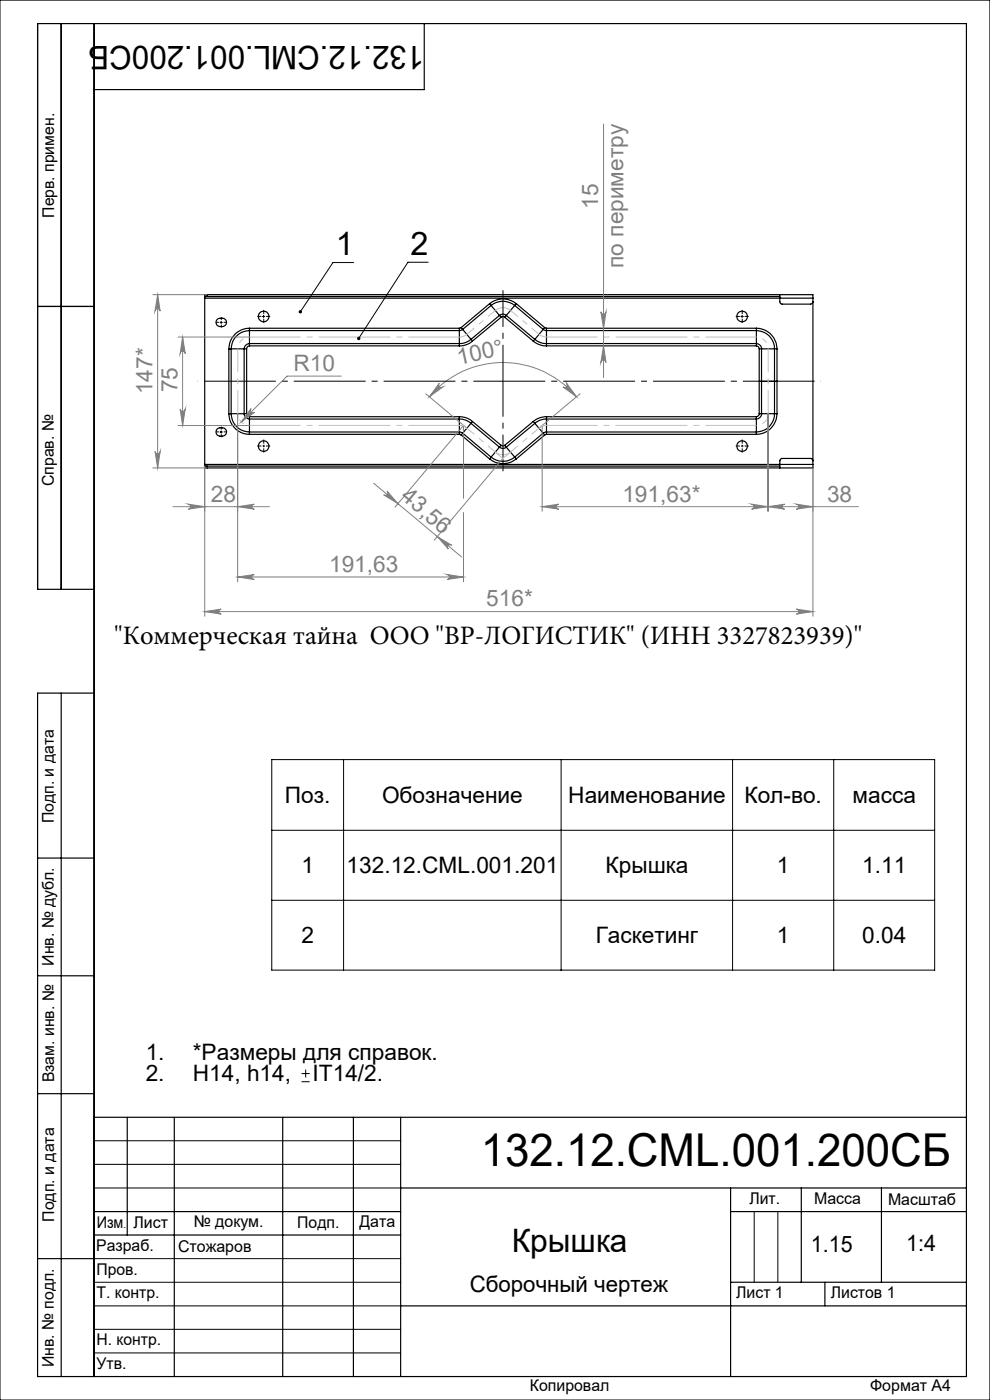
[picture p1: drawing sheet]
<svg xmlns="http://www.w3.org/2000/svg" width="210mm" height="297mm" viewBox="0 0 210 297" stroke-linecap="round" stroke-linejoin="round" font-family="sans-serif">
<g fill="none" stroke="#000" stroke-width=".25">
<path d="M13 5v120M20 5v287M90 5v14h-70M8 65h12M43.4 62.9h.5M43.4 62.9v.3M43.4 63.2h129M43.4 63.2v35.3M43.9 62.5h128.5v.7M43.9 62.5h-.5v.4M43.9 62.5v.4M43.9 62.9h121.5"/>
<path d="M46.1 67.7a1.09 1.09 0 0 1 1.4-.2 1.09 1.09 0 0 1 .4 1.3 1.1 1.1 0 0 1-1.4 .5 1.1 1.1 0 0 1-.6-1.4zM48.5 74h.5M48.5 74v13.8M49 74h2.8M49 74v13.8M51.8 74h.5M51.8 74v13.8M52.3 74v13.8M52.9 69.6a4.4 4.4 0 0 0-4.4 4.4M52.9 69.6v.5M52.9 70.1a3.9 3.9 0 0 0-3.9 3.9M52.9 72.9a1.21 1.21 0 0 0-1.1 1.1"/>
<path d="M52.9 73.4a.67 .67 0 0 0-.6 .6M52.9 72.9v.5M52.9 69.6h44.5M52.9 70.1h44.5M52.9 70.1v2.8M52.9 72.9h44.5M52.9 73.4h44.5M97.4 69.6v.5M97.4 72.9v.5M97.4 70.1v2.8M97.8 69.5l-.4 .1M97.8 69.5l.3 .4"/>
<path d="M98.1 69.9l-.7 .2M98.1 69.9l1.8 2.1M99.9 72a3.7 3.7 0 0 1-2.5 .9M99.9 72l.3 .4M100.2 72.4a4.1 4.1 0 0 1-2.8 1M103.9 64.4l.3 .4M103.9 64.4a4.5 4.5 0 0 1 5.6 0M103.9 64.4l-6.1 5.1M104.2 64.8a4 4 0 0 1 5 0M104.2 64.8l1.7 2.1M104.2 64.8l-6.1 5.1M105.9 66.9a1.07 1.07 0 0 1 1.5 0"/>
<path d="M105.9 66.9l.4 .4M105.9 66.9l-6 5.1M106.3 67.3l.3-.1 .5 .1M106.3 67.3l-6.1 5.1M107.1 67.3l6 5.1M107.4 66.9l-.3 .4M107.4 66.9l6.1 5.1M109.2 64.8l-1.8 2.1M109.2 64.8l6 5.1M109.5 64.4l-.3 .4M109.5 64.4l6 5.1M113.1 72.4a4.3 4.3 0 0 0 2.8 1"/>
<path d="M113.5 72a3.7 3.7 0 0 0 2.4 .9M113.5 72l-.4 .4M115.2 69.9l.7 .2M115.2 69.9l-1.7 2.1M115.5 69.5l-.3 .4M115.5 69.5l.4 .1M115.9 69.6v.5M115.9 72.9v.5M115.9 70.1v2.8M115.9 69.6h44.5M115.9 70.1h44.5M115.9 72.9h44.5"/>
<path d="M115.9 73.4h44.5M160.4 70.1a3.9 3.9 0 0 1 3.9 3.9M160.4 72.9a1.15 1.15 0 0 1 1.1 1.1M160.4 69.6v.5M160.4 69.6a4.4 4.4 0 0 1 4.4 4.4M160.4 73.4a.67 .67 0 0 1 .6 .6M160.4 72.9v.5M160.4 70.1v2.8M161 74h.5M161 74v13.8M161.5 74h2.8M161.5 74v13.8"/>
<path d="M164.3 74h.5M164.3 74v13.8M164.8 74v13.8M165.4 62.5l.1 1.7 .3 .3h6.2l.3-.1 .1-.4M172.4 63.2v35.3M43.4 98.9h.5M43.4 98.9v.4h.5M43.4 98.5v.4M43.4 98.5h129M43.9 98.9v.4M43.9 98.9h121.5M46.1 91a1.09 1.09 0 0 1 1.4-.2 1.09 1.09 0 0 1 .4 1.3 1.1 1.1 0 0 1-1.4 .4 1.1 1.1 0 0 1-.6-1.3z"/>
<path d="M48.5 87.8a4.4 4.4 0 0 0 4.4 4.3M48.5 87.8h.5M49 87.8a3.9 3.9 0 0 0 3.9 3.8M49 87.8h2.8M51.8 87.8a1.21 1.21 0 0 0 1.1 1.1M51.8 87.8h.5M52.3 87.8a.67 .67 0 0 0 .6 .6M52.9 91.6v.5M52.9 88.4v.5M52.9 92.1h44.5M52.9 91.6h44.5M52.9 88.9h44.5"/>
<path d="M52.9 88.9v2.7M52.9 88.4h44.5M97.4 91.6l.7 .3M97.4 88.9a3.5 3.5 0 0 1 2.5 .9M97.4 92.1l.4 .2M97.4 91.6v.5M97.4 88.4a4.1 4.1 0 0 1 2.8 1M97.4 88.4v.5M97.4 88.9v2.7M97.8 92.3l6.1 5.1M98.1 91.9l-.3 .4M98.1 91.9l6.1 5.1"/>
<path d="M99.9 89.8l-1.8 2.1M99.9 89.8l6 5.1M100.2 89.4l-.3 .4M100.2 89.4l6.1 5.1M103.9 97.4a4.5 4.5 0 0 0 5.6 0M104.2 97l-.3 .4M104.2 97a4 4 0 0 0 5 0M105.9 94.9a1.07 1.07 0 0 0 1.5 0M105.9 94.9l-1.7 2.1M106.3 94.5l-.4 .4M106.3 94.5l.3 .1 .5-.1M107.1 94.5l.3 .4"/>
<path d="M107.4 94.9l1.8 2.1M109.2 97l.3 .4M113.1 89.4l.4 .4M113.1 89.4l-6 5.1M113.5 89.8l1.7 2.1M113.5 89.8l-6.1 5.1M115.2 91.9l.3 .4M115.2 91.9l-6 5.1M115.5 92.3l-6 5.1M115.9 91.6v.5M115.9 92.1l-.4 .2M115.9 91.6l-.7 .3"/>
<path d="M115.9 88.9a3.5 3.5 0 0 0-2.4 .9M115.9 88.4v.5M115.9 88.4a4.3 4.3 0 0 0-2.8 1M115.9 92.1h44.5M115.9 91.6h44.5M115.9 88.9v2.7M115.9 88.9h44.5M115.9 88.4h44.5M160.4 91.6v.5M160.4 88.4v.5M160.4 88.9v2.7M161 80.9h3.8"/>
<path d="M161 87.8h.5M161 87.8a.67 .67 0 0 1-.6 .6M161.5 87.8a1.15 1.15 0 0 1-1.1 1.1M161.5 87.8h2.8M164.3 87.8h.5M164.3 87.8a3.9 3.9 0 0 1-3.9 3.8M164.8 87.8a4.4 4.4 0 0 1-4.4 4.3M172.4 97.8l-.1-.4-.3-.1h-6.2l-.3 .3-.1 1.7M172.4 98.5v.8h-128.5M20 125h-12v-120h197v287h-197v-145h12M13 147v145M8 182h12"/>
<path d="M8 207h12M8 232h12M20 237h185M27 237v25M37 237v55M60 237v55M75 237v55M85 237v55M20 257h65M85 252h120M155 252v40M155 257h50"/>
<path d="M170 252v20M187 252v20M8 267h12M20 262h65M85 277h120M155 272h50M175 272v5"/>
<circle cx="55.9" cy="67.1" r="1.13"/>
<circle cx="157.4" cy="67.1" r="1.13"/>
<circle cx="55.9" cy="94.7" r="1.13"/>
<circle cx="157.4" cy="94.7" r="1.13"/>
</g>
<g fill="none" stroke="#000" stroke-width=".21">
<path d="M0 0h210v297h-210zM75 55.7h-4.4l-6.9 10.4M90.8 55.6h-4.3l-10.4 16.2M46.7 68.4h.5M46.9 68.2v.4M55.7 67.1h.5M55.9 66.9v.5M157.2 67.1h.5M157.4 66.9v.5M46.7 91.6h.5M46.9 91.4v.5M57.6 161.1h140.7v44.7h-140.7z"/>
<path d="M57.6 176.1h140.7M72.9 161.1v44.7M119 161.1v44.7M155.4 161.1v44.7M176.8 161.1v44.7M57.6 191h140.7M64 229.5h1.7M64 227.7h1.7M64.8 226.9v1.7M20 242h65M20 247h65M20 252h65"/>
<path d="M160 257v15M165 257v15M20 267h65M20 272h65M20 277h65M20 282h65M20 287h65"/>
</g>
<g fill="none" stroke="#808080" stroke-width=".21">
<path d="M128 26.3v53.8M32.4 62.5h11.5M33.4 62.5v36.8M33.4 62.5l.6 3.5a.55 .55 0 0 0-.6-.5 .55 .55 0 0 0-.5 .5zM37.7 71.5h15.2M38.7 71.5v18.8M38.7 71.5l.6 3.5a.55 .55 0 0 0-.5-.5 .55 .55 0 0 0-.6 .5zM72.4 79.8h-11.5l-9.7 9.7M127.5 66.1a.55 .55 0 0 0 .5 .5 .55 .55 0 0 0 .6-.5l-.6 3.5zM128 73.4l.6 3.5a.55 .55 0 0 0-.6-.5 .55 .55 0 0 0-.5 .5zM32.4 99.3h11.5M32.9 95.8a.55 .55 0 0 0 .5 .5 .55 .55 0 0 0 .6-.5l-.6 3.5z"/>
<path d="M37.7 90.3h15.2M38.2 86.8a.55 .55 0 0 0 .6 .5 .55 .55 0 0 0 .5-.5l-.6 3.5zM43.4 98.9v31.8M50.4 87.8v35.6M53.3 86.7a.54 .54 0 0 0 0 .7 .54 .54 0 0 0 .7 .1l-2.8 2zM90.3 83.5l8.7 7.3M91.1 84.2a20.4 20.4 0 0 1 31.2 0M93.2 81.3a.55 .55 0 0 0 0 .8 .55 .55 0 0 0 .7 0l-2.8 2.1zM106.7 97.3l-14.6 17.3M115 90.3v18.2M119.4 82.1a.55 .55 0 0 0 .8 0 .55 .55 0 0 0 0-.8l2.1 2.9zM123 83.5l-8.7 7.3"/>
<path d="M162.9 87.8v20.7M172.4 99.3v31.4M36.7 107.5h20.4M39.9 107l3.5 .5-3.5 .5a.53 .53 0 0 0 .5-.5 .53 .53 0 0 0-.5-.5zM50.4 107.5l3.5-.5a.53 .53 0 0 0-.5 .5 .53 .53 0 0 0 .5 .5zM79.3 102.5l18.6 15.7M82.1 104.2l2.3 2.7-3-1.9a.54 .54 0 0 0 .7-.1 .54 .54 0 0 0 0-.7zM92.8 113.8l3 1.9a.54 .54 0 0 0-.7 0 .54 .54 0 0 0 0 .8zM98.3 105.7v-15.4l-14.5 17.3M98.3 108.7v14.7M115 107.5h67.1M115 107.5l3.5-.5a.53 .53 0 0 0-.5 .5 .53 .53 0 0 0 .5 .5z"/>
<path d="M159.4 107l3.5 .5-3.5 .5a.53 .53 0 0 0 .5-.5 .53 .53 0 0 0-.5-.5zM162.9 107.5l3.5-.5a.53 .53 0 0 0-.5 .5 .53 .53 0 0 0 .5 .5zM168.9 107l3.5 .5-3.5 .5a.53 .53 0 0 0 .5-.5 .53 .53 0 0 0-.5-.5zM43.4 129.7h129M43.4 129.7l3.5-.5a.53 .53 0 0 0-.5 .5 .53 .53 0 0 0 .5 .6zM50.4 122.4l3.5-.5a.53 .53 0 0 0-.5 .5 .53 .53 0 0 0 .5 .5zM50.4 122.4h47.9M94.8 121.9l3.5 .5-3.5 .5a.53 .53 0 0 0 .5-.5 .53 .53 0 0 0-.5-.5zM168.9 129.2l3.5 .5-3.5 .6a.53 .53 0 0 0 .5-.6 .53 .53 0 0 0-.5-.5z"/>
</g>
<path d="M52.9 71.5a2.5 2.5 0 0 0-2.5 2.5M162.9 74a2.5 2.5 0 0 0-2.5-2.5M50.4 87.7a2.5 2.5 0 0 0 2.5 2.5M160.4 90.2a2.5 2.5 0 0 0 2.5-2.5" fill="none" stroke="#c0c0c0" stroke-width=".21" stroke-dasharray="15.2 1.3 1.3 1.3" stroke-dashoffset="15.2" stroke-linecap="butt"/>
<path d="M97.4 71.5l.9-.2 .7-.4M108.3 65.8a2.5 2.5 0 0 0-3.2 0M114.3 70.9l.8 .4 .8 .2M99 90.8l-.7-.4-.9-.2M105.1 95.9a2.5 2.5 0 0 0 3.2 0M115.9 90.2l-.8 .2-.8 .4" fill="none" stroke="#c0c0c0" stroke-width=".21" stroke-dasharray="15.2 1.3 1.3 1.3" stroke-linecap="butt"/>
<path d="M174.1 80.9h-132.2" fill="none" stroke="#000" stroke-width=".21" stroke-dasharray="15.2 1.3 1.3 1.3" stroke-dashoffset="-1.3" stroke-linecap="butt"/>
<path d="M106.7 61.6v38.4" fill="none" stroke="#000" stroke-width=".21" stroke-dasharray="15.2 1.3 1.3 1.3" stroke-dashoffset="7.5" stroke-linecap="butt"/>
<g fill="none" stroke="#000" stroke-width=".21" stroke-dasharray="15.2 1.3 1.3 1.3" stroke-linecap="butt">
<path d="M46.4 68.4h-.6M46.9 67.9v-.7M46.9 68.9v.6M47.4 68.4h.7M55.4 67.1h-.8M55.9 66.6v-.9M55.9 67.6v.9M56.4 67.1h.9M156.9 67.1h-.8M157.4 66.6v-.9M157.4 67.6v.9M157.9 67.1h.9"/>
<path d="M46.4 91.6h-.6M46.9 91.1v-.6M46.9 92.1v.6M47.4 91.6h.7M55.4 94.6h-.8M55.9 94.6v-.2M55.9 94.6h-.2M55.9 94.6v.3M55.9 94.6h.3M55.9 94.1v-.9M55.9 95.1v.9M56.4 94.6h.9"/>
<path d="M156.9 94.6h-.8M157.4 94.6v-.2M157.4 94.6h-.2M157.4 94.6v.3M157.4 94.6h.3M157.4 94.1v-.9M157.4 95.1v.9M157.9 94.6h.9"/>
</g>
<path d="M50.4 87.7v-13.7M162.9 87.7v-13.7" fill="none" stroke="#c0c0c0" stroke-width=".21" stroke-dasharray="15.2 1.3 1.3 1.3" stroke-dashoffset="10.3" stroke-linecap="butt"/>
<path d="M97.4 71.5h-44.5M160.4 71.5h-44.5M97.4 90.2h-44.5M160.4 90.2h-44.5" fill="none" stroke="#c0c0c0" stroke-width=".21" stroke-dasharray="15.2 1.3 1.3 1.3" stroke-dashoffset="4.4" stroke-linecap="butt"/>
<path d="M99 70.9l6.1-5.1M108.3 65.8l6 5.1M99 90.8l6.1 5.1M108.3 95.9l6-5.1" fill="none" stroke="#c0c0c0" stroke-width=".21" stroke-dasharray="15.2 1.3 1.3 1.3" stroke-dashoffset="13.2" stroke-linecap="butt"/>
<path d="M97.4 90.3h1.2M98.1 90.1l.9 .7M105.1 95.9l1.8 1.5M108.3 95.9l-1.8 1.5M114.8 90.3h1.1M115.2 90.1l-.9 .7" fill="none" stroke="#c0c0c0" stroke-width=".21"/>
<path d="M63.4 65.9v.5l.3-.3-.2 .3a.36 .36 0 0 0 .5-.1 .36 .36 0 0 0-.1-.5 .36 .36 0 0 0-.5 .1zM75.9 71.5a.36 .36 0 0 0 0 .6l.2-.3-.2 .3a.36 .36 0 0 0 .5-.3 .36 .36 0 0 0-.5-.3z" fill="#000"/>
<g fill="#808080">
<path d="M128 73.4l.6 3.5a.55 .55 0 0 0-.6-.5 .55 .55 0 0 0-.5 .5zM127.5 66.1a.55 .55 0 0 0 .5 .5 .55 .55 0 0 0 .6-.5l-.6 3.5z"/>
<path d="M33.4 62.5l.6 3.5a.55 .55 0 0 0-.6-.5 .55 .55 0 0 0-.5 .5zM32.9 95.8a.55 .55 0 0 0 .5 .5 .55 .55 0 0 0 .6-.5l-.6 3.5z"/>
<path d="M43.4 129.7l3.5-.5a.53 .53 0 0 0-.5 .5 .53 .53 0 0 0 .5 .6zM168.9 129.2l3.5 .5-3.5 .6a.53 .53 0 0 0 .5-.6 .53 .53 0 0 0-.5-.5z"/>
<path d="M94.8 121.9l3.5 .5-3.5 .5a.53 .53 0 0 0 .5-.5 .53 .53 0 0 0-.5-.5zM50.4 122.4l3.5-.5a.53 .53 0 0 0-.5 .5 .53 .53 0 0 0 .5 .5z"/>
<path d="M39.9 107l3.5 .5-3.5 .5a.53 .53 0 0 0 .5-.5 .53 .53 0 0 0-.5-.5zM50.4 107.5l3.5-.5a.53 .53 0 0 0-.5 .5 .53 .53 0 0 0 .5 .5zM53.3 86.7l-2.1 2.8 2.8-2a.54 .54 0 0 1-.7-.1 .54 .54 0 0 1 0-.7zM115 107.5l3.5-.5a.53 .53 0 0 0-.5 .5 .53 .53 0 0 0 .5 .5zM159.4 107l3.5 .5-3.5 .5a.53 .53 0 0 0 .5-.5 .53 .53 0 0 0-.5-.5zM162.9 107.5l3.5-.5a.53 .53 0 0 0-.5 .5 .53 .53 0 0 0 .5 .5zM168.9 107l3.5 .5-3.5 .5a.53 .53 0 0 0 .5-.5 .53 .53 0 0 0-.5-.5z"/>
<path d="M119.4 82.1a.55 .55 0 0 0 .8 0 .55 .55 0 0 0 0-.8l2.1 2.9zM93.2 81.3a.55 .55 0 0 0 0 .8 .55 .55 0 0 0 .7 0l-2.8 2.1z"/>
<path d="M38.7 71.5l.6 3.5a.55 .55 0 0 0-.5-.5 .55 .55 0 0 0-.6 .5zM38.2 86.8a.55 .55 0 0 0 .6 .5 .55 .55 0 0 0 .5-.5l-.6 3.5z"/>
<path d="M82.1 104.2l2.3 2.7-3-1.9a.54 .54 0 0 0 .7-.1 .54 .54 0 0 0 0-.7zM92.8 113.8l3 1.9a.54 .54 0 0 0-.7 0 .54 .54 0 0 0 0 .8z"/>
</g>
<text font-size="9.6" x="102" y="247.3">132.12.CML.001.200СБ</text>
<g font-size="6.9">
<text x="90" y="9.7" transform="rotate(-180 90 9.7)">132.12.CML.001.200СБ</text>
<text x="71.2" y="54.1">1</text>
<text x="87.1" y="54">2</text>
<text x="108.6" y="265.6">Крышка</text>
</g>
<text font-size="5.6" x="24.2" y="136.6">&quot;Коммерческая тайна ООО &quot;ВР-ЛОГИСТИК&quot; (ИНН 3327823939)&quot;</text>
<g font-size="4.8" fill="#808080">
<text x="126.9" y="44.2" transform="rotate(-90 126.9 44.2)">15</text>
<text x="132.3" y="56.8" transform="rotate(-90 132.3 56.8)">по периметру</text>
<text x="97.4" y="77.3" transform="rotate(-12 97.4 77.3)">100°</text>
<text x="32.4" y="83.6" transform="rotate(-90 32.4 83.6)">147*</text>
<text x="37.7" y="83.2" transform="rotate(-90 37.7 83.2)">75</text>
<text x="62.2" y="78.7">R10</text>
<text x="44.7" y="106.4">28</text>
<text x="84.8" y="105.7" transform="rotate(40 84.8 105.7)">43,56</text>
<text x="132" y="106.4">191,63*</text>
<text x="175.4" y="106.4">38</text>
<text x="69.8" y="121.3">191,63</text>
<text x="103.1" y="128.7">516*</text>
</g>
<g font-size="4.8">
<text x="60.4" y="170.3">Поз.</text>
<text x="81" y="170.3">Обозначение</text>
<text x="120.6" y="170.3">Наименование</text>
<text x="157.9" y="170.3">Кол-во.</text>
<text x="180.8" y="170.3">масса</text>
<text x="63.9" y="185.2">1</text>
<text x="73.5" y="185.2">132.12.CML.001.201</text>
<text x="128.5" y="185.2">Крышка</text>
<text x="164.8" y="185.2">1</text>
<text x="182.9" y="185.2">1.11</text>
<text x="63.9" y="200">2</text>
<text x="126.4" y="200">Гаскетинг</text>
<text x="164.8" y="200">1</text>
<text x="182.9" y="200">0.04</text>
<text x="30.9" y="224.8">1.</text>
<text x="40.9" y="224.8">*Размеры для справок.</text>
<text x="30.9" y="229.3">2.</text>
<text x="40.9" y="229.3">H14, h14,</text>
<text x="66.3" y="229.3">IT14/2.</text>
<text x="172" y="265.6">1.15</text>
<text x="192.2" y="265.3">1:4</text>
<text x="99.6" y="274">Сборочный чертеж</text>
</g>
<g font-size="3.4">
<text x="11.5" y="46.2" transform="rotate(-90 11.5 46.2)">Перв. примен.</text>
<text x="11.4" y="103.2" transform="rotate(-90 11.4 103.2)">Справ. №</text>
<text x="11.4" y="174.7" transform="rotate(-90 11.4 174.7)">Подп. и дата</text>
<text x="11.5" y="204.9" transform="rotate(-90 11.5 204.9)">Инв. № дубл.</text>
<text x="11.5" y="229.6" transform="rotate(-90 11.5 229.6)">Взам. инв. №</text>
<text x="159" y="255.5">Лит.</text>
<text x="172.7" y="255.5">Масса</text>
<text x="188.4" y="255.6">Масштаб</text>
<text x="11.5" y="259.2" transform="rotate(-90 11.5 259.2)">Подп. и дата</text>
<text x="20.5" y="260.4">Изм</text>
<text x="28.3" y="260.4">Лист</text>
<text x="41.1" y="260.4">№ докум.</text>
<text x="63.1" y="260.4">Подп.</text>
<text x="76.2" y="260.4">Дата</text>
<text x="20.4" y="265.4">Разраб.</text>
<text x="37.8" y="265.5">Стожаров</text>
<text x="20.5" y="275.4">Т. контр.</text>
<text x="20.5" y="270.4">Пров.</text>
<text x="156.2" y="275.4">Лист 1</text>
<text x="176.2" y="275.4">Листов 1</text>
<text x="20.5" y="285.4">Н. контр.</text>
<text x="11.4" y="290" transform="rotate(-90 11.4 290)">Инв. № подл.</text>
<text x="20.5" y="290.4">Утв.</text>
<text x="112.4" y="295">Копировал</text>
<text x="184.6" y="295">Формат А4</text>
</g>
<text font-size="2.1" x="26.2" y="260.4">.</text>
</svg>
